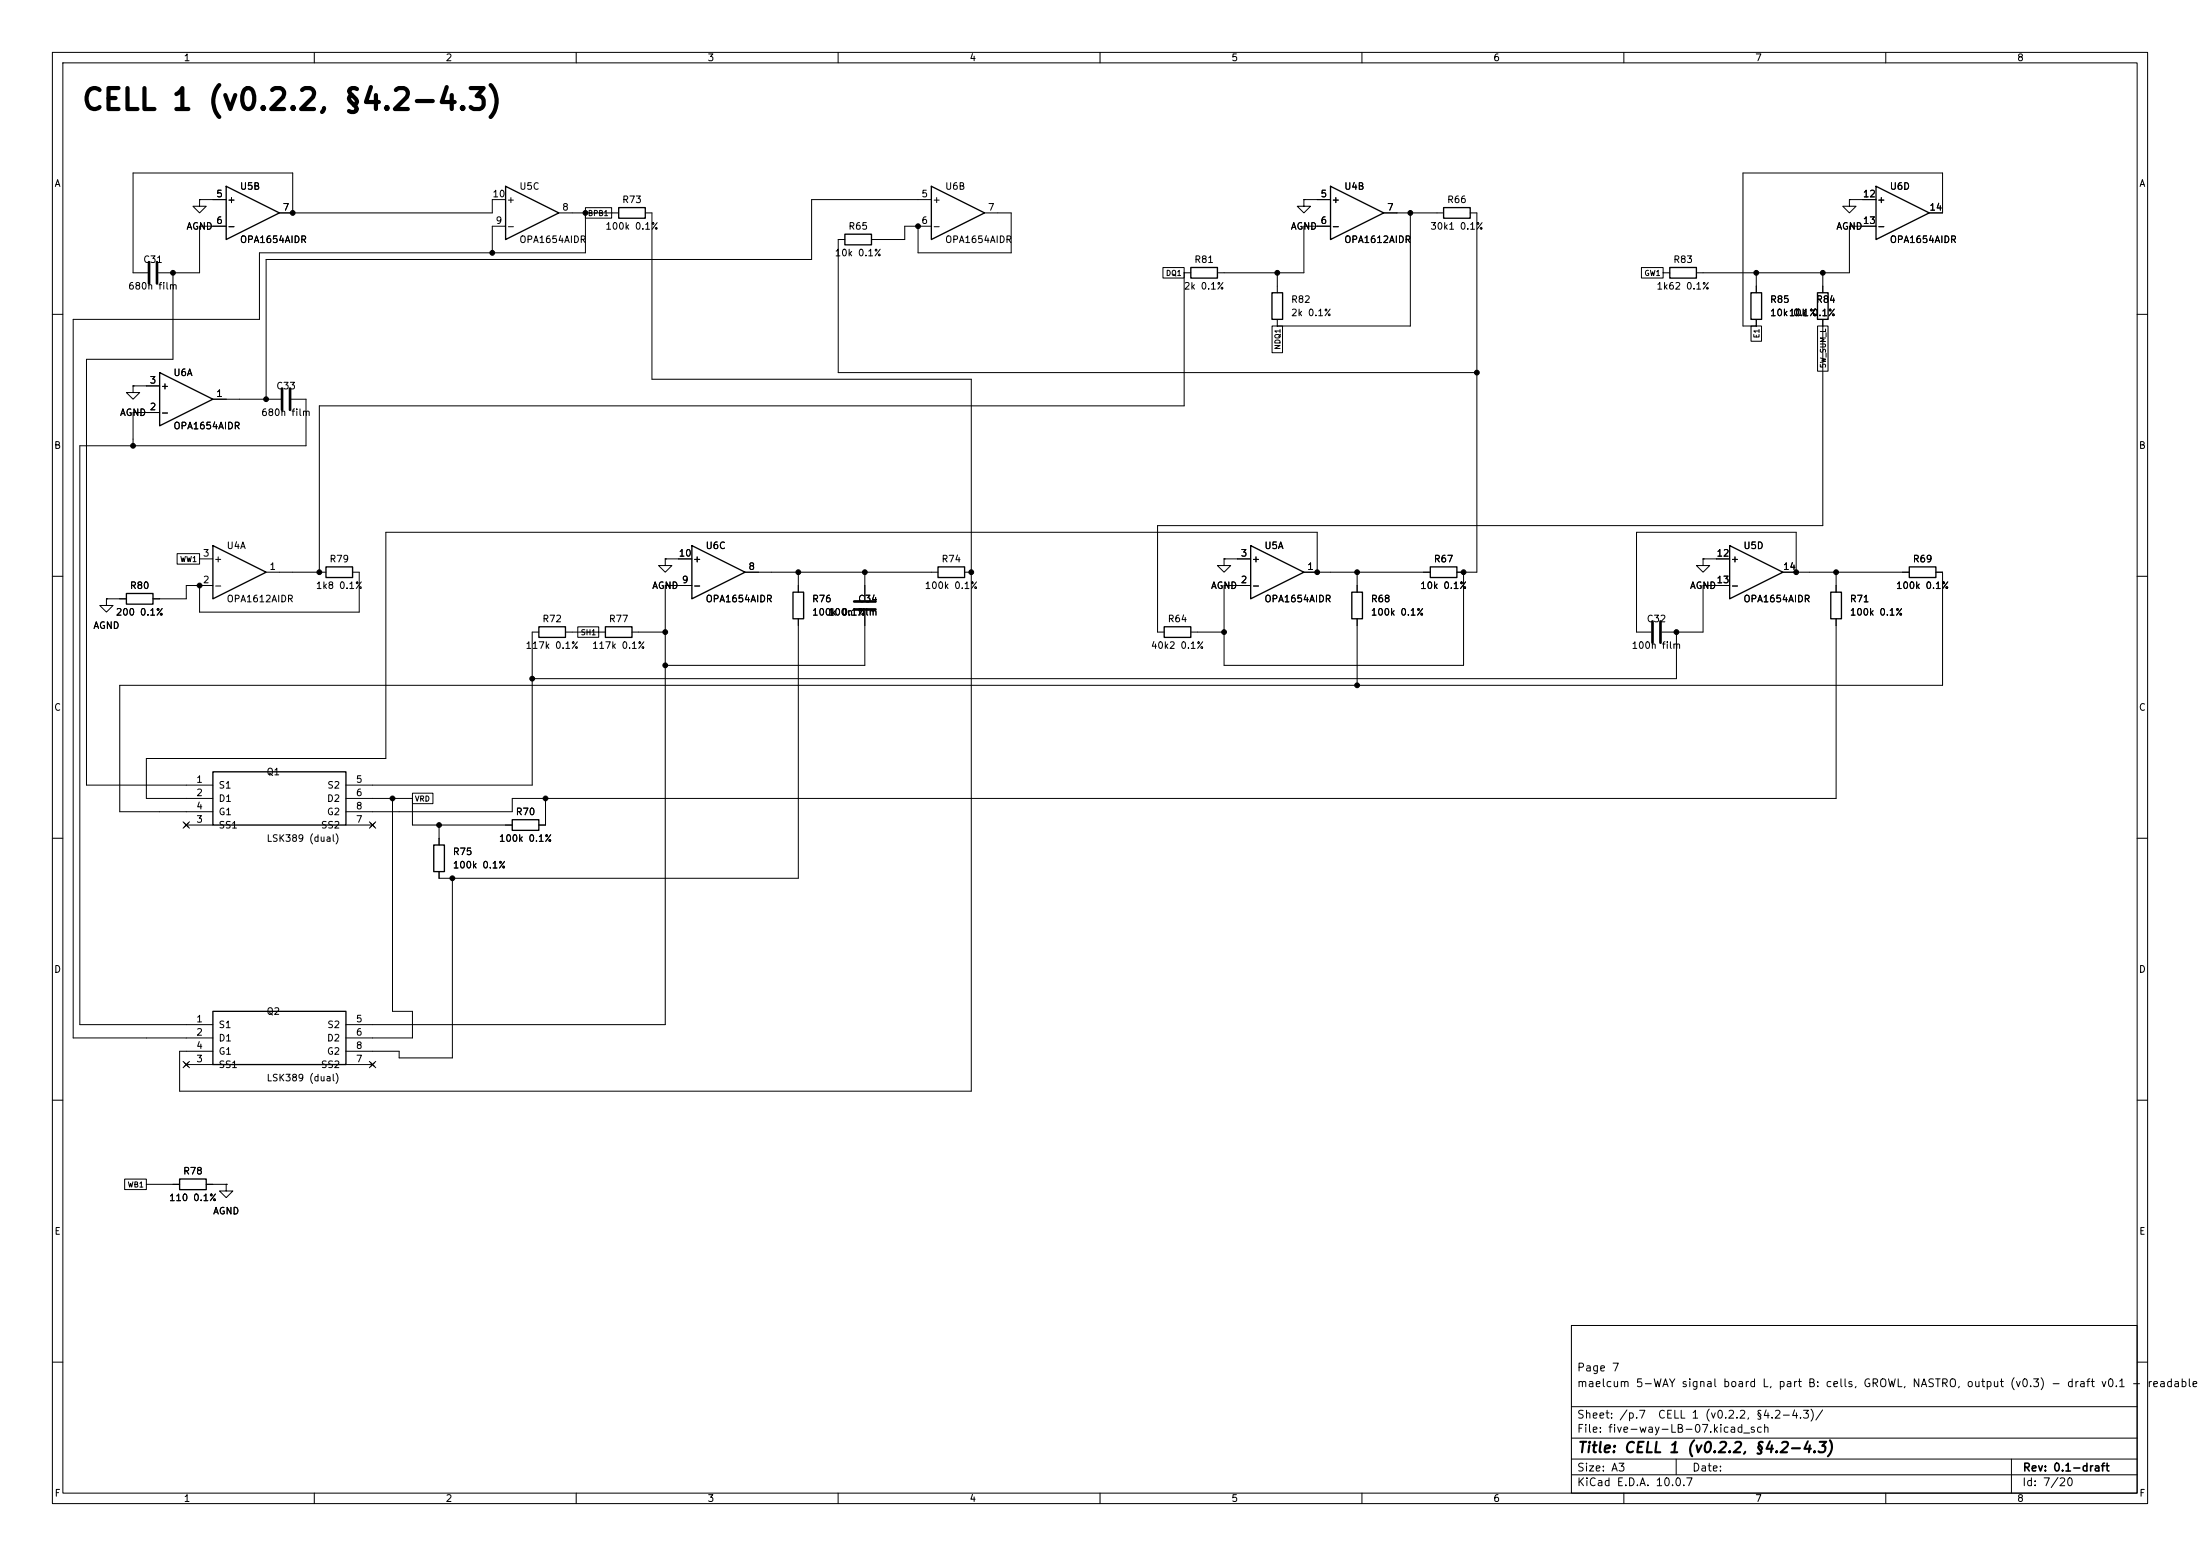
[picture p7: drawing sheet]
<svg xmlns="http://www.w3.org/2000/svg" width="420mm" height="297mm" viewBox="0 0 420 297" stroke-linecap="round" stroke-linejoin="round" font-family="sans-serif">
<g fill="none" stroke="#000" stroke-width=".19">
<path d="M10 10h400v277h-400zM12 12h396v273h-396zM60 10v2M110 10v2M160 10v2M210 10v2M260 10v2M310 10v2M360 10v2M38.1 38.1v1.3h1.3l-1.3 1.2-1.3-1.2h1.3M38.1 38.1h.1M38.1 38.1h5.1"/>
<path d="M96.5 38.1h-2.5v2.5h-40.7M111.8 39.6h5v2h-5zM177.8 38.1h-22.9v11.4h-104.1v26.7M248.9 38.1v1.3h1.3l-1.3 1.2-1.3-1.2h1.3M248.9 38.1h.1M248.9 38.1h5.1M353.1 38.1v1.3h1.2l-1.2 1.2-1.3-1.2h1.3M353.1 38.1h.1M353.1 38.1h5M33 52.1v16.5h-16.5v81.3h24.1M43.2 43.2h-5.1v8.9h-7.9M55.9 40.6v-7.6h-30.5v19.1h2.8"/>
<path d="M96.5 43.2h-2.5v5.1M106.7 40.6h11.4M111.8 40.6v7.7h-62.3v12.7h-35.5v137.1h26.6M123.2 40.6h1.3v31.8h60.9v135.9h-151.1v-7.6h6.3M161.3 45.7h-1.3v25.4h121.9M177.8 43.2h-5.1v2.5h-6.3M188 40.6h5v7.7h-17.7v-5.1M222 51.1h4.1v2h-4.1zM226.1 52.1h1.2M226.1 52.1v25.4h-165.1v31.7M243.8 52.1v3.8M254 43.2h-5.1v8.9h-16.5"/>
<path d="M264.2 40.6h11.4M269.2 40.6v21.6h-25.4M280.7 40.6h1.2v68.6h-3.8M313.4 51.1h4.1v2h-4.1zM317.5 52.1h1.3M335.3 52.1v3.8M348 52.1v3.8M358.1 43.2h-5v8.9h-29.3M368.3 40.6h2.5v-7.6h-38.1v29.2h2.6M10 60h2M25.4 73.7v1.2h1.3l-1.3 1.3-1.3-1.3h1.3M25.4 73.7h.1"/>
<path d="M25.4 73.7h5.1M30.5 78.7h-5.1v6.4M40.6 76.2h13M55.6 76.2h2.8v8.9h-43.2v110.5h25.4M242.8 62.2h2v5.1h-2zM243.8 61v1.2M334.3 62.2h2v2.9h-2zM335.3 61v1.2M347 62.2h2v8.7h-2zM348 61v39.3h-127v20.4h1.2M408 60h2M10 110h2"/>
<path d="M20.3 114.3v1.3h1.3l-1.3 1.2-1.3-1.2h1.3M20.3 114.3h.1M20.3 114.3h3.8M33.8 105.7h4.3v2h-4.3zM38.1 106.7h2.5M40.6 111.8h-5v2.5h-6.4M50.8 109.2h11.4M67.3 109.2h1.3v7.6h-30.5v-5M110.3 119.6h4v2.1h-4zM127 106.7v1.3h1.3l-1.3 1.2-1.3-1.2h1.3M127 106.7h.1M127 106.7h5.1"/>
<path d="M132.1 111.8h-5.1v83.8h-61M142.2 109.2h36.9M152.4 109.2v3.8M152.4 118.1v49.5h-68.6v-1.2M165.1 109.2v5.4M165.1 116.6v10.4h-38.1M184.1 109.2h1.3M233.7 106.7v1.3h1.2l-1.2 1.2-1.3-1.2h1.3M233.7 106.7h.1M233.7 106.7h5.1M248.9 109.2h24.1M251.5 109.2v-7.6h-177.8v43.2h-45.8v7.6h12.7"/>
<path d="M259.1 109.2v3.8M259.1 118.1v12.7M279.4 109.2v17.8h-45.7v-15.2h5.1M325.1 106.7v1.3h1.3l-1.3 1.2-1.3-1.2h1.3M325.1 106.7h.1M325.1 106.7h5.1M330.2 111.8h-5.1v8.9h-7.9M340.4 109.2h24.1M342.9 109.2v-7.6h-30.5v19.1h2.8M350.5 109.2v3.8M350.5 118.1v34.3h-252.7v2.5h-31.8M369.6 109.2h1.2v21.6h-347.9v24.1h17.7"/>
<path d="M408 110h2M102.9 120.7h-1.3v29.2h-35.6M107.9 120.7h7.7M120.6 120.7h6.4M227.3 120.7h6.4M320 120.7v8.8h-218.4M10 160h2M35 156.9l1.2 1.2M35.6 157.5h5M36.2 156.9l-1.2 1.2M66 152.4h12.7M66 157.5h5.1"/>
<path d="M70.5 156.9l1.2 1.2M71.7 156.9l-1.2 1.2M74.9 152.4v40.6h3.8v5.1h-12.7M78.7 151.4h3.9v2h-3.9zM78.7 152.4v5.1h19.1M83.8 157.5v3.8M104.1 152.4v5.1h-1.2M408 160h2M86.4 167.6v34.3h-10.2v-1.2h-10.2M10 210h2M35 202.6l1.2 1.2M35.6 203.2h5"/>
<path d="M36.2 202.6l-1.2 1.2M66 203.2h5.1M70.5 202.6l1.2 1.2M71.7 202.6l-1.2 1.2M408 210h2M23.8 225.1h4.1v2h-4.1zM27.9 226.1h6.4M39.4 226.1h3.8M43.2 226.1v1.2h1.2l-1.2 1.3-1.3-1.3h1.3M43.2 226.1h.1M300 253h108v32h-108zM10 260h2"/>
<path d="M300 278.5h108M300 274.5h108M300 268.5h108M320 278.5v3M384 278.5v6.5M408 260h2M60 285v2M110 285v2M160 285v2M210 285v2M260 285v2M300 281.5h108"/>
<path d="M310 285v2M360 285v2"/>
</g>
<g fill="none" stroke="#000" stroke-width=".25">
<path d="M43.2 35.6l10.1 5-10.1 5.1zM96.5 35.6l10.2 5-10.2 5.1zM118.1 39.6h5.1v2.1h-5.1zM177.8 35.6l10.2 5-10.2 5.1zM254 35.6l10.2 5-10.2 5.1zM275.6 39.6h5.1v2.1h-5.1zM358.1 35.6l10.2 5-10.2 5.1zM161.3 44.7h5.1v2h-5.1zM227.3 51.1h5.1v2h-5.1zM242.8 55.9h2.1v5.1h-2.1zM318.8 51.1h5v2h-5zM334.3 55.9h2v5.1h-2z"/>
<path d="M347 55.9h2v5.1h-2zM30.5 71.1l10.1 5.1-10.1 5.1zM24.1 113.3h5.1v2h-5.1zM40.6 104.1l10.2 5.1-10.2 5.1zM62.2 108.2h5.1v2h-5.1zM102.9 119.6h5v2.1h-5zM115.6 119.6h5v2.1h-5zM132.1 104.1l10.1 5.1-10.1 5.1zM151.4 113h2v5.1h-2zM179.1 108.2h5v2h-5zM222.2 119.6h5.1v2.1h-5.1zM238.8 104.1l10.1 5.1-10.1 5.1z"/>
<path d="M258.1 113h2v5.1h-2zM273 108.2h5.1v2h-5.1zM330.2 104.1l10.2 5.1-10.2 5.1zM349.5 113h2v5.1h-2zM364.5 108.2h5.1v2h-5.1zM40.6 147.3h25.4v10.2h-25.4zM97.8 156.5h5.1v2h-5.1zM82.8 161.3h2v5.1h-2zM40.6 193h25.4v10.2h-25.4zM34.3 225h5.1v2.1h-5.1z"/>
</g>
<path d="M28.4 50v4.1M30 50v4.1M53.8 74.2v4M55.4 74.2v4M163.1 116.3h4M163.1 114.8h4M315.5 118.6v4.1M317 118.6v4.1" fill="none" stroke="#000" stroke-width=".51"/>
<g fill="#000" stroke="#000" stroke-width=".19">
<circle cx="33" cy="52.1" r=".46"/>
<circle cx="55.9" cy="40.6" r=".46"/>
<circle cx="94" cy="48.3" r=".46"/>
<circle cx="111.8" cy="40.6" r=".46"/>
<circle cx="175.3" cy="43.2" r=".46"/>
<circle cx="243.8" cy="52.1" r=".46"/>
<circle cx="269.2" cy="40.6" r=".46"/>
<circle cx="335.3" cy="52.1" r=".46"/>
<circle cx="348" cy="52.1" r=".46"/>
<circle cx="50.8" cy="76.2" r=".46"/>
<circle cx="281.9" cy="71.1" r=".46"/>
<circle cx="25.4" cy="85.1" r=".46"/>
<circle cx="38.1" cy="111.8" r=".46"/>
<circle cx="61" cy="109.2" r=".46"/>
<circle cx="152.4" cy="109.2" r=".46"/>
<circle cx="165.1" cy="109.2" r=".46"/>
<circle cx="185.4" cy="109.2" r=".46"/>
<circle cx="251.5" cy="109.2" r=".46"/>
<circle cx="259.1" cy="109.2" r=".46"/>
<circle cx="279.4" cy="109.2" r=".46"/>
<circle cx="342.9" cy="109.2" r=".46"/>
<circle cx="350.5" cy="109.2" r=".46"/>
<circle cx="101.6" cy="129.5" r=".46"/>
<circle cx="127" cy="127" r=".46"/>
<circle cx="127" cy="120.7" r=".46"/>
<circle cx="233.7" cy="120.7" r=".46"/>
<circle cx="259.1" cy="130.8" r=".46"/>
<circle cx="320" cy="120.7" r=".46"/>
<circle cx="74.9" cy="152.4" r=".46"/>
<circle cx="83.8" cy="157.5" r=".46"/>
<circle cx="104.1" cy="152.4" r=".46"/>
<circle cx="86.4" cy="167.6" r=".46"/>
</g>
<text font-size="4" x="15.4" y="22">CELL 1 (v0.2.2, §4.2-4.3)</text>
<text font-size="2" x="301" y="277.8">Title: CELL 1 (v0.2.2, §4.2-4.3)</text>
<g font-size="1.5">
<text x="300.9" y="262.1">Page 7</text>
<text x="300.9" y="265.1">maelcum 5-WAY signal board L, part B: cells, GROWL, NASTRO, output (v0.3) - draft v0.1 - readable s</text>
<text x="300.9" y="273.8">File: five-way-LB-07.kicad_sch</text>
<text x="300.9" y="271.1">Sheet: /p.7</text>
<text x="316.4" y="271.1">CELL 1 (v0.2.2, §4.2-4.3)/</text>
<text x="300.9" y="281.2">Size: A3</text>
<text x="322.9" y="281.2">Date:</text>
<text x="386" y="281.2">Rev: 0.1-draft</text>
<text x="300.9" y="284">KiCad E.D.A. 10.0.7</text>
<text x="385.9" y="284">Id: 7/20</text>
</g>
<g font-size="1.3">
<text x="35" y="12">1</text>
<text x="85" y="12">2</text>
<text x="135" y="12">3</text>
<text x="185" y="12">4</text>
<text x="235" y="12">5</text>
<text x="285" y="12">6</text>
<text x="335" y="12">7</text>
<text x="385" y="12">8</text>
<text x="10.3" y="36">A</text>
<text x="408.3" y="36">A</text>
<text x="41.2" y="38">5</text>
<text x="43.3" y="39.1">+</text>
<text x="45.7" y="36.5">U5B</text>
<text x="53.9" y="40.5">7</text>
<text x="93.9" y="38">10</text>
<text x="96.6" y="39.1">+</text>
<text x="99" y="36.5">U5C</text>
<text x="107.2" y="40.5">8</text>
<text x="118.7" y="39.1">R73</text>
<text x="175.8" y="38">5</text>
<text x="177.9" y="39.1">+</text>
<text x="180.3" y="36.5">U6B</text>
<text x="188.5" y="40.5">7</text>
<text x="252" y="38">5</text>
<text x="254.1" y="39.1">+</text>
<text x="256.5" y="36.5">U4B</text>
<text x="264.7" y="40.5">7</text>
<text x="276.2" y="39.1">R66</text>
<text x="355.5" y="38">12</text>
<text x="358.2" y="39.1">+</text>
<text x="360.7" y="36.5">U6D</text>
<text x="368.2" y="40.5">14</text>
<text x="35.5" y="44.1">AGND</text>
<text x="41.2" y="43">6</text>
<text x="43.3" y="44.1">-</text>
<text x="45.7" y="46.7">OPA1654AIDR</text>
<text x="94.5" y="43">9</text>
<text x="96.6" y="44.1">-</text>
<text x="99" y="46.7">OPA1654AIDR</text>
<text x="115.5" y="44.1">100k 0.1%</text>
<text x="161.9" y="44.1">R65</text>
<text x="175.8" y="43">6</text>
<text x="177.9" y="44.1">-</text>
<text x="180.3" y="46.7">OPA1654AIDR</text>
<text x="246.3" y="44.1">AGND</text>
<text x="252" y="43">6</text>
<text x="254.1" y="44.1">-</text>
<text x="256.5" y="46.7">OPA1612AIDR</text>
<text x="273" y="44.1">30k1 0.1%</text>
<text x="350.5" y="44.1">AGND</text>
<text x="355.5" y="43">13</text>
<text x="358.2" y="44.1">-</text>
<text x="360.7" y="46.7">OPA1654AIDR</text>
<text x="27.2" y="50.5">C31</text>
<text x="159.3" y="49.2">10k 0.1%</text>
<text x="227.9" y="50.5">R81</text>
<text x="319.3" y="50.5">R83</text>
<text x="24.4" y="55.6">680n film</text>
<text x="225.9" y="55.6">2k 0.1%</text>
<text x="246.4" y="58.1">R82</text>
<text x="316.1" y="55.6">1k62 0.1%</text>
<text x="337.8" y="58.1">R85</text>
<text x="346.6" y="58.1">R84</text>
<text x="246.4" y="60.7">2k 0.1%</text>
<text x="337.8" y="60.7">10k10k 0.1%</text>
<text x="342.2" y="60.7">0.1%</text>
<text x="28.5" y="73.5">3</text>
<text x="30.6" y="74.6">+</text>
<text x="33" y="72.1">U6A</text>
<text x="41.2" y="76.1">1</text>
<text x="52.6" y="74.6">C33</text>
<text x="22.8" y="79.7">AGND</text>
<text x="28.5" y="78.6">2</text>
<text x="30.6" y="79.7">-</text>
<text x="33" y="82.2">OPA1654AIDR</text>
<text x="49.8" y="79.7">680n film</text>
<text x="10.2" y="86">B</text>
<text x="408.2" y="86">B</text>
<text x="38.6" y="106.5">3</text>
<text x="40.7" y="107.6">+</text>
<text x="43.2" y="105.1">U4A</text>
<text x="62.8" y="107.6">R79</text>
<text x="129.5" y="106.5">10</text>
<text x="132.2" y="107.6">+</text>
<text x="134.6" y="105.1">U6C</text>
<text x="179.6" y="107.6">R74</text>
<text x="236.8" y="106.5">3</text>
<text x="238.9" y="107.6">+</text>
<text x="241.3" y="105.1">U5A</text>
<text x="273.6" y="107.6">R67</text>
<text x="327.6" y="106.5">12</text>
<text x="330.3" y="107.6">+</text>
<text x="332.7" y="105.1">U5D</text>
<text x="365.1" y="107.6">R69</text>
<text x="24.7" y="112.7">R80</text>
<text x="38.6" y="111.6">2</text>
<text x="40.7" y="112.7">-</text>
<text x="51.3" y="109.1">1</text>
<text x="60.2" y="112.7">1k8 0.1%</text>
<text x="124.4" y="112.7">AGND</text>
<text x="130.1" y="111.6">9</text>
<text x="132.2" y="112.7">-</text>
<text x="142.8" y="109.1">8</text>
<text x="176.4" y="112.7">100k 0.1%</text>
<text x="231.1" y="112.7">AGND</text>
<text x="236.8" y="111.6">2</text>
<text x="238.9" y="112.7">-</text>
<text x="249.5" y="109.1">1</text>
<text x="271" y="112.7">10k 0.1%</text>
<text x="322.5" y="112.7">AGND</text>
<text x="327.6" y="111.6">13</text>
<text x="330.3" y="112.7">-</text>
<text x="340.3" y="109.1">14</text>
<text x="361.9" y="112.7">100k 0.1%</text>
<text x="22" y="117.8">200 0.1%</text>
<text x="43.2" y="115.3">OPA1612AIDR</text>
<text x="103.4" y="119.1">R72</text>
<text x="116.1" y="119.1">R77</text>
<text x="134.6" y="115.3">OPA1654AIDR</text>
<text x="154.9" y="115.3">R76</text>
<text x="154.9" y="117.8">100k 0.1%</text>
<text x="158" y="117.8">100n film</text>
<text x="163.7" y="115.3">C34</text>
<text x="222.8" y="119.1">R64</text>
<text x="241.3" y="115.3">OPA1654AIDR</text>
<text x="261.6" y="115.3">R68</text>
<text x="261.6" y="117.8">100k 0.1%</text>
<text x="314.3" y="119.1">C32</text>
<text x="332.7" y="115.3">OPA1654AIDR</text>
<text x="353" y="115.3">R71</text>
<text x="353" y="117.8">100k 0.1%</text>
<text x="17.7" y="120.3">AGND</text>
<text x="100.2" y="124.2">117k 0.1%</text>
<text x="112.9" y="124.2">117k 0.1%</text>
<text x="219.6" y="124.2">40k2 0.1%</text>
<text x="311.4" y="124.2">100n film</text>
<text x="10.2" y="136">C</text>
<text x="408.2" y="136">C</text>
<text x="37.4" y="149.7">1</text>
<text x="50.8" y="148.3">Q1</text>
<text x="67.8" y="149.7">5</text>
<text x="37.4" y="152.3">2</text>
<text x="37.4" y="154.8">4</text>
<text x="41.6" y="150.8">S1</text>
<text x="41.6" y="153.4">D1</text>
<text x="41.6" y="155.9">G1</text>
<text x="62.3" y="153.4">D2</text>
<text x="62.3" y="155.9">G2</text>
<text x="62.4" y="150.8">S2</text>
<text x="67.8" y="152.3">6</text>
<text x="67.8" y="154.8">8</text>
<text x="98.4" y="155.9">R70</text>
<text x="37.4" y="157.3">3</text>
<text x="41.6" y="158.4">SS1</text>
<text x="50.8" y="161">LSK389 (dual)</text>
<text x="61.2" y="158.4">SS2</text>
<text x="67.8" y="157.3">7</text>
<text x="95.2" y="161">100k 0.1%</text>
<text x="86.3" y="163.5">R75</text>
<text x="86.3" y="166.1">100k 0.1%</text>
<text x="10.2" y="186">D</text>
<text x="408.2" y="186">D</text>
<text x="37.4" y="195.4">1</text>
<text x="37.4" y="198">2</text>
<text x="41.6" y="196.5">S1</text>
<text x="50.8" y="194">Q2</text>
<text x="62.4" y="196.5">S2</text>
<text x="67.8" y="195.4">5</text>
<text x="67.8" y="198">6</text>
<text x="37.4" y="203.1">3</text>
<text x="37.4" y="200.5">4</text>
<text x="41.6" y="199.1">D1</text>
<text x="41.6" y="201.6">G1</text>
<text x="62.3" y="199.1">D2</text>
<text x="62.3" y="201.6">G2</text>
<text x="67.8" y="203.1">7</text>
<text x="67.8" y="200.5">8</text>
<text x="41.6" y="204.2">SS1</text>
<text x="50.8" y="206.7">LSK389 (dual)</text>
<text x="61.2" y="204.2">SS2</text>
<text x="34.9" y="224.5">R78</text>
<text x="32.2" y="229.6">110 0.1%</text>
<text x="40.6" y="232.1">AGND</text>
<text x="10.3" y="236">E</text>
<text x="408.3" y="236">E</text>
<text x="10.3" y="286">F</text>
<text x="35" y="287">1</text>
<text x="85" y="287">2</text>
<text x="135" y="287">3</text>
<text x="185" y="287">4</text>
<text x="235" y="287">5</text>
<text x="285" y="287">6</text>
<text x="335" y="287">7</text>
<text x="385" y="287">8</text>
<text x="408.3" y="286">F</text>
</g>
<g font-size="1">
<text x="112.1" y="41.5">BPB1</text>
<text x="222.5" y="52.9">DQ1</text>
<text x="313.8" y="52.9">GW1</text>
<text x="336.1" y="64.7" transform="rotate(-90 336.1 64.7)">E1</text>
<text x="244.7" y="66.9" transform="rotate(-90 244.7 66.9)">NDQ1</text>
<text x="348.8" y="70.4" transform="rotate(-90 348.8 70.4)">5W_SUM_L</text>
<text x="34.3" y="107.5">WW1</text>
<text x="110.8" y="121.5">SH1</text>
<text x="79.1" y="153.2">VRD</text>
<text x="24.3" y="226.9">WB1</text>
</g>
</svg>
